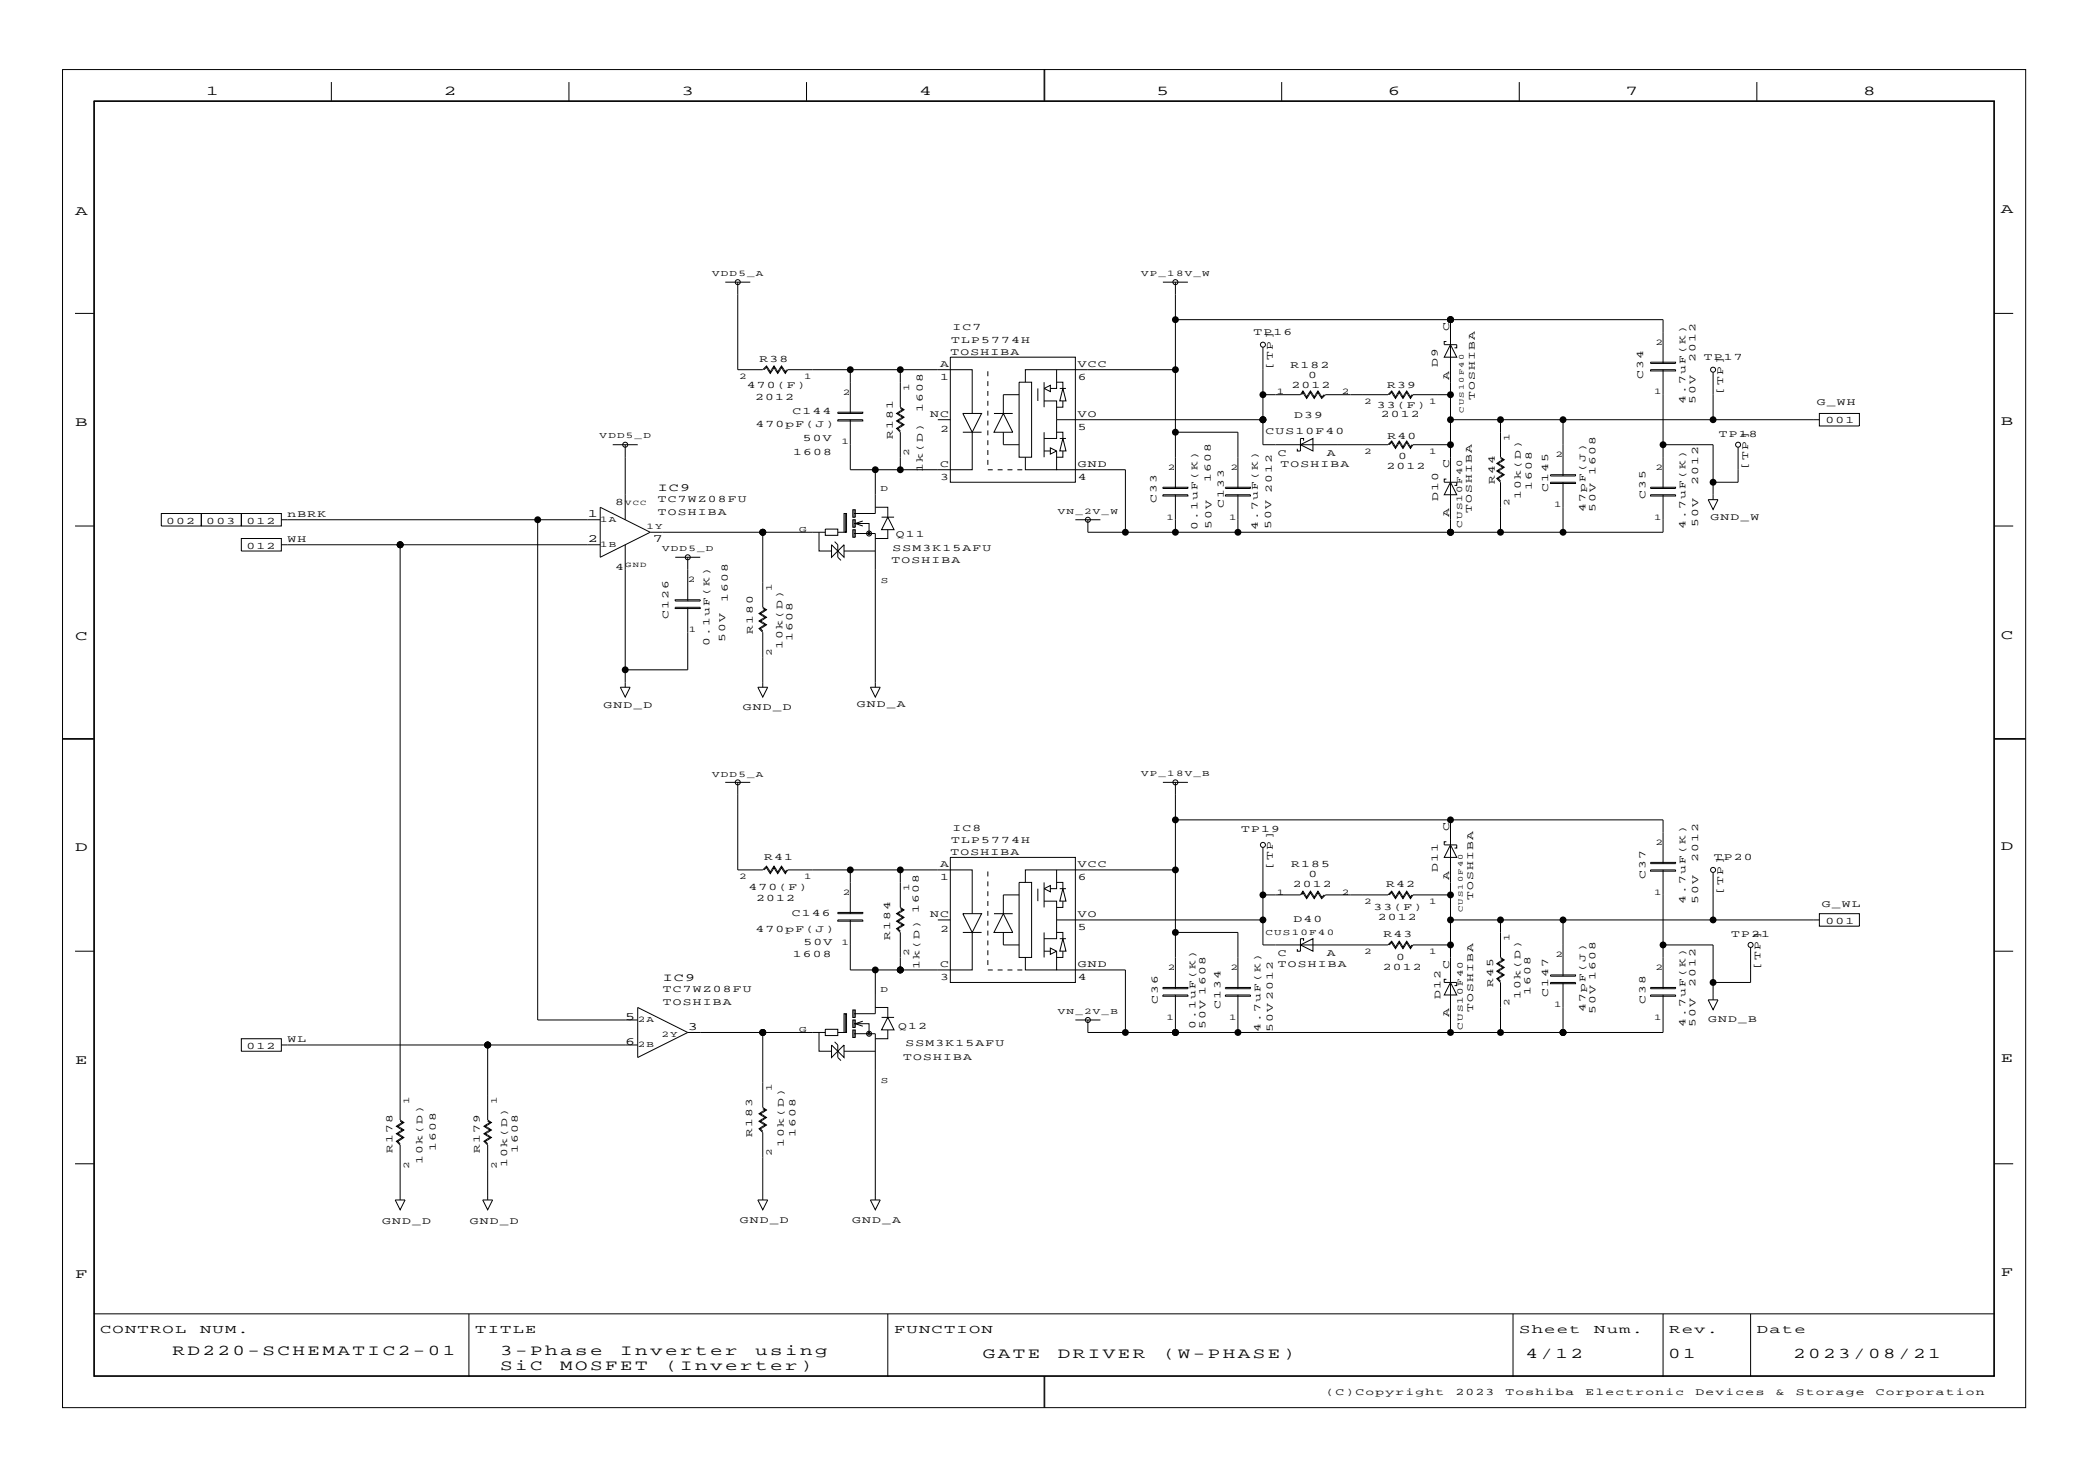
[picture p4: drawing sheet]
<svg xmlns="http://www.w3.org/2000/svg" width="420mm" height="297mm" viewBox="0 0 420 297" stroke-linecap="round" stroke-linejoin="round" font-family="sans-serif">
<g fill="none" stroke="#000" stroke-width=".2">
<path d="M12.6 14h394.8v269.1h-394.8zM66.6 16.5v3.8M114.4 16.5v3.8M162.2 16.5v3.8M210 14v6.3M210.1 14v6.3M257.8 16.5v3.8M305.6 16.5v3.8M353.4 16.5v3.8M18.9 20.3h382.2v256.5h-382.2zM19 20.4h382v256.3h-382zM145.9 56.7h5"/>
<path d="M148.4 56.7v17.6h5l.8-.7 .7 1.3 .8-1.3 .7 1.3 .8-1.3 .7 1.3 .3-.6M233.9 56.7h5M236.4 56.7v41.5M15.1 63h3.8M153.7 74.3l.5-.5 .7 1.3 .8-1.3 .7 1.3 .8-1.3 .7 1.3 .5-.8h37.1v8.8M171 74.3v8.9M181.1 74.3v7.6l.7 .5-1.2 .8 1.2 .7-1.2 .8 1.2 .7-1.2 .8 .5 .5M191.1 71.8h25.2v25.2h-25.2zM198.7 74.7v1M198.7 76.7v.9M198.7 78.6v1M205 76.9h2.5v15.1h-2.5z"/>
<path d="M205 79.4h-3.2v3.8M208.7 78.1v2.5M210 78.1l1.3-.6v1.3zM210 76.9v5M212.5 76.9h1.3v1.2M212.5 74.3v3.8h-1.2M213.1 78.1h1.3M213.8 78.1l.6 2.5h-1.3zM236.4 74.3h-30.2v2.6M236.4 64.3h98.1v8.8M254 69.8v19.6h25.2l.7-.7 .8 1.2 .7-1.2 .8 1.2 .7-1.2 .8 1.2 .2-.5M254 79.4h7.6l.5-.8 .7 1.3 .8-1.3 .7 1.3 .8-1.3 .7 1.3 .5-.5"/>
<path d="M261.8 79.4l.3-.5 .7 1.2 .8-1.2 .7 1.2 .8-1.2 .7 1.2 .8-.7h12.6l.7-.8 .8 1.3 .7-1.3 .8 1.3 .7-1.3 .8 1.3 .2-.5M279.4 79.4l.5-.5 .8 1.2 .7-1.2 .8 1.2 .7-1.2 .8 1.2 .5-.7h7.5M290.9 68.7h-.4v.6h2.5v.7h-.5M291.7 69.3l1.3 2.5h-2.5zM291.7 64.3v42.7M332 72.8h5v.3h-5zM332 74.3h5v.3h-5zM334.5 74.3v23.9M344.6 74.9v9.5M401.1 63h3.8M123.2 89.4h5.1M125.7 89.4v15.1"/>
<path d="M168.5 82.9h5v.3h-5zM168.5 84.4h5v.3h-5zM171 84.4v10.1h24.5v-7.6M176 94.5v8.8h-4.2M181.1 82.1l.5 .3-1.3 .8 1.3 .7-1.3 .8 1.3 .7-1.3 .8 .8 .7v7.6M188.6 84.4h2.5M193.7 83.2h3.7l-1.9 3.7zM193.7 86.9h3.7M198.7 94.5h1M198.7 80.6v1M198.7 82.6v1M198.7 84.6v1"/>
<path d="M198.7 86.6v.9M198.7 88.5v1M198.7 90.5v1M198.7 92.5v1M198.7 94.5h.1M199.9 83.2h3.8M200.7 94.5h.9M201.8 83.2l1.9 3.7h-3.8zM201.8 86.9v2.5h3.2M202.6 94.5h1M204.6 94.5h1M206.2 92v2.5h6.3"/>
<path d="M210 80.6h2.5v3.8M210 86.9v5.1M210 90.7h1.3M211.3 90.1l1.2 .6-1.2 .6zM212.5 90.7v3.8h13.8v12.5M212.5 84.4v3.8h-2.5M212.5 84.4h41.5M212.5 86.9h1.3v1.3M213.1 88.2h1.3M213.8 80.6v1.3h-1.3M213.8 90.7v1.3h-1.3M213.8 88.2l.6 2.5h-1.2z"/>
<path d="M233.9 98h5v.2h-5zM233.9 99.5h5v.2h-5zM236.4 99.5v7.5M236.4 86.9h12.6v11.3M246.5 98h5v.2h-5zM246.5 99.5h5v.2h-5zM249 99.5v7.5M261.6 89.4l2.5-1.2v2.5zM262.2 88.6v-.4h-.6v2.5h-.7v-.4M279.4 89.4l.5-.5 .8 1.3 .7-1.3 .8 1.3 .7-1.3 .8 1.3 .5-.8h7.5M290.9 96.4h-.4v.6h2.5v.6h-.5M291.7 97l1.3 2.5h-2.5z"/>
<path d="M291.7 84.4h74.2M301.8 84.4v7.6l.8 .5-1.3 .7 1.3 .8-1.3 .7 1.3 .8-1.3 .7 .5 .5M301.8 92.2l.5 .3-1.3 .7 1.3 .8-1.3 .7 1.3 .8-1.3 .7 .8 .8v10M311.9 95.5h5v.2h-5zM311.9 97h5v.2h-5zM314.4 84.4v11.3M314.4 97v10M332 98h5v.2h-5zM332 99.5h5v.2h-5zM334.5 89.4h10.1v11.1M334.5 99.5v7.5h-115.7v-2.5M349.6 89.9v7.1h-5"/>
<path d="M365.9 83.2h8.1v2.5h-8.1zM15.1 105.8h3.8M32.4 103.3h8.1v2.5h-8.1zM40.5 103.3h8v2.5h-8zM48.5 103.3h8.1v2.5h-8.1zM48.5 108.3h8.1v2.5h-8.1zM56.6 104.5h64.1M56.6 109.6h64.1M80.5 109.6v115.6l.7 .5-1.2 .8 1.2 .8-1.2 .7 1.2 .8-1.2 .7 .5 .5M108.1 104.5v100.6h20.2M120.7 102l10.1 5-10.1 5.1zM125.7 109.6v28.6"/>
<path d="M135.8 112.1h5M138.3 112.1v8.8M153.4 107v15.1l.8 .5-1.3 .8 1.3 .7-1.3 .8 1.3 .8-1.3 .7 .5 .5M164.7 107v3.8h2.5M166 106.4h2.5v1.3h-2.5zM166 107h-35.2M167.2 109.6l1.3 1.2-1.3 1.3zM167.9 108.9l.6 .7v2.5l.6 .6M168.5 107h1.3M169.8 107h.2v-3.7h.3v3.7h-.3M169.8 109.6v2.5l-1.3-1.3zM169.8 110.8h6.2"/>
<path d="M170 103.3h-.2v3.7M171.5 106.5h.5v1.5h-.5zM171.5 104.5h.5v1.5h-.5zM171.5 102.5h.5v1.5h-.5zM171.8 105.3h3v2M171.8 107.3h4.2v30.9M171.8 102.5v1.5M171.8 104.5v1.5M171.8 106.5v1.5M173.5 104.8l-1.5 .5 1.5 .5M176 102h2.6v2M177.3 104h2.5"/>
<path d="M178.6 106.5v1.8h-2.6M178.6 104l1.2 2.5h-2.5zM216.3 104.5h5M343.6 100.5h1.9l-.9 2zM401.1 105.8h3.8M124.8 138.2h1.9l-1 2zM135.8 120.6h5v.3h-5zM135.8 122.1h5v.3h-5zM138.3 122.1v12.6h-12.6M152.4 138.2h2l-1 2zM153.4 122.4l.5 .2-1.2 .8 1.2 .7-1.2 .8 1.2 .8-1.2 .7 .7 .8v11M175.1 138.2h1.9l-1 2z"/>
<path d="M12.6 148.7h6.3M12.6 148.5h6.3M145.9 157.3h5M148.4 157.3v17.6h5l.8-.7 .7 1.2 .8-1.2 .7 1.2 .8-1.2 .7 1.2 .3-.5M233.9 157.3h5M236.4 157.3v41.5M401.1 148.7h6.3M401.1 148.5h6.3M153.7 174.9l.5-.5 .7 1.3 .8-1.3 .7 1.3 .8-1.3 .7 1.3 .5-.8h37.1v8.8M171 174.9v8.8M181.1 174.9v7.6l.7 .5-1.2 .7 1.2 .8-1.2 .8 1.2 .7-1.2 .8 .5 .5M191.1 172.4h25.2v25.2h-25.2z"/>
<path d="M198.7 175.3v1M198.7 177.3v.9M198.7 179.2v1M205 177.5h2.5v15.1h-2.5zM205 180h-3.2v3.8M208.7 178.7v2.5M210 178.7l1.3-.6v1.3zM210 177.5v5M212.5 177.5h1.3v1.2M212.5 174.9v3.8h-1.2M213.1 178.7h1.3M213.8 178.7l.6 2.5h-1.3z"/>
<path d="M236.4 174.9h-30.2v2.6M236.4 164.9h98.1v8.8M254 170.4v19.6h25.2l.7-.7 .8 1.2 .7-1.2 .8 1.2 .7-1.2 .8 1.2 .2-.5M254 180h7.6l.5-.8 .7 1.3 .8-1.3 .7 1.3 .8-1.3 .7 1.3 .5-.5M261.8 180l.3-.5 .7 1.2 .8-1.2 .7 1.2 .8-1.2 .7 1.2 .8-.7h12.6l.7-.8 .8 1.3 .7-1.3 .8 1.3 .7-1.3 .8 1.3 .2-.5M279.4 180l.5-.5 .8 1.2 .7-1.2 .8 1.2 .7-1.2 .8 1.2 .5-.7h7.5M290.9 169.3h-.4v.6h2.5v.6h-.5M291.7 169.9l1.3 2.5h-2.5zM291.7 164.9v42.7M332 173.4h5v.3h-5zM332 174.9h5v.3h-5zM334.5 174.9v23.9"/>
<path d="M344.6 175.4v9.6M15.1 191.3h3.8M168.5 183.5h5v.2h-5zM168.5 185h5v.3h-5zM171 185v10.1h24.5v-7.6M176 195.1v8.8h-4.2M181.1 182.7l.5 .3-1.3 .7 1.3 .8-1.3 .8 1.3 .7-1.3 .8 .8 .7v7.6M188.6 185h2.5M193.7 183.7h3.7l-1.9 3.8zM193.7 187.5h3.7M198.7 181.2v1M198.7 183.2v1"/>
<path d="M198.7 185.2v1M198.7 187.2v.9M198.7 189.1v1M198.7 191.1v1M198.7 193.1v1M198.7 195.1h.1M198.7 195.1h1M199.9 183.8h3.8M200.7 195.1h.9M201.8 183.8l1.9 3.7h-3.8zM201.8 190h3.2M201.8 187.5v2.5"/>
<path d="M202.6 195.1h1M204.6 195.1h1M206.2 192.6v2.5h6.3M210 181.2h2.5v3.8M210 187.5v5.1M210 191.3h1.3M211.3 190.7l1.2 .6-1.2 .6zM212.5 191.3v3.8h13.8v12.5M212.5 185v3.8h-2.5M212.5 185h41.5M212.5 187.5h1.3v1.3M213.1 188.8h1.3"/>
<path d="M213.8 181.2v1.3h-1.3M213.8 191.3v1.3h-1.3M213.8 188.8l.6 2.5h-1.2zM233.9 198.6h5v.2h-5zM236.4 187.5h12.6v11.3M246.5 198.6h5v.2h-5zM260.9 190.9v.4h.7M261.6 190l2.5-1.2v2.5zM262.2 189.2v-.4h-.6v2.5M279.4 190l.5-.5 .8 1.3 .7-1.3 .8 1.3 .7-1.3 .8 1.3 .5-.8h7.5M290.9 196.9h-.4v.7h2.5M291.7 197.6l1.3 2.5h-2.5z"/>
<path d="M291.7 185h74.2M293 197.6v.6h-.5M301.8 185v7.6l.8 .5-1.3 .7 1.3 .8-1.3 .7 1.3 .8-1.3 .7 .5 .5M301.8 192.8l.5 .3-1.3 .7 1.3 .8-1.3 .7 1.3 .8-1.3 .7 .8 .8v10M311.9 196.1h5v.2h-5zM311.9 197.6h5v.2h-5zM314.4 185v11.3M314.4 197.6v10M332 198.6h5v.2h-5zM334.5 190h10.1v11.1M352.1 190.5v7.1h-7.5M365.9 183.7h8.1v2.6h-8.1z"/>
<path d="M401.1 191.3h3.8M48.5 208.9h8.1v2.5h-8.1zM56.6 210.2h71.7M98.1 210.2v15l.7 .5-1.2 .8 1.2 .8-1.2 .7 1.2 .8-1.2 .7 .5 .5M128.3 202.6l10 5-10 5.1zM138.3 207.6h25.2M153.4 207.6v15.1l.8 .5-1.3 .8 1.3 .7-1.3 .8 1.3 .8-1.3 .7 .5 .5M163.5 207.6h2.5M164.7 207.6v3.8h2.5M166 207h2.5v1.3h-2.5zM167.2 210.2l1.3 1.2-1.3 1.3zM167.9 209.5l.6 .7v2.5l.6 .6"/>
<path d="M168.5 207.6h1.3M169.8 210.2v2.5l-1.3-1.3zM169.8 211.4h6.2M170 203.9h-.2v3.7h.2v-3.7h.3v3.7h-.3M171.5 207.1h.5v1.5h-.5zM171.5 205.1h.5v1.5h-.5zM171.5 203.1h.5v1.5h-.5zM171.8 205.9h3v2M171.8 207.9h4.2v33.4M171.8 203.1v1.5M171.8 205.1v1.5M171.8 207.1v1.5"/>
<path d="M173.5 205.4l-1.5 .5 1.5 .5M176 202.6h2.6v2M177.3 204.6h2.5M178.6 207.1v1.8h-2.6M178.6 204.6l1.2 2.5h-2.5zM216.3 205.1h5M233.9 200.1h5v.2h-5zM236.4 200.1v7.5M246.5 200.1h5v.2h-5zM249 200.1v7.5M332 200.1h5v.2h-5zM334.5 200.1v7.5h-115.7v-2.5"/>
<path d="M343.6 201.1h1.9l-.9 2zM15.1 234h3.8M80.5 225.5l.5 .2-1.3 .8 1.3 .8-1.3 .7 1.3 .8-1.3 .7 .8 .8v11M98.1 225.5l.5 .2-1.3 .8 1.3 .8-1.3 .7 1.3 .8-1.3 .7 .8 .8v11M153.4 223l.5 .2-1.2 .8 1.2 .7-1.2 .8 1.2 .8-1.2 .7 .7 .8v13.5M401.1 234h3.8M79.5 241.3h2l-1 2zM97.1 241.3h2l-1 2zM152.4 241.3h2l-1 2zM175.1 241.3h1.9l-1 2zM18.9 264.2h382.2M94.3 264.2v12.6"/>
<path d="M178.6 264.2v12.6M210 276.8v6.3M210.1 276.8v6.3M304.3 264.2v12.6M334.5 264.2v12.6M352.1 264.2v12.6"/>
<circle cx="148.4" cy="56.7" r=".5"/>
<circle cx="236.4" cy="56.7" r=".5"/>
<circle cx="254" cy="69.3" r=".5"/>
<circle cx="344.6" cy="74.3" r=".5"/>
<circle cx="125.7" cy="89.4" r=".5"/>
<circle cx="349.6" cy="89.4" r=".5"/>
<circle cx="138.3" cy="112.1" r=".5"/>
<circle cx="174.8" cy="107.3" r=".5"/>
<circle cx="174.8" cy="107.3" r=".25"/>
<circle cx="218.8" cy="104.5" r=".5"/>
<circle cx="148.4" cy="157.3" r=".5"/>
<circle cx="236.4" cy="157.3" r=".5"/>
<circle cx="254" cy="169.9" r=".5"/>
<circle cx="344.6" cy="174.9" r=".5"/>
<circle cx="352.1" cy="190" r=".5"/>
<circle cx="174.8" cy="207.9" r=".5"/>
<circle cx="174.8" cy="207.9" r=".25"/>
<circle cx="218.8" cy="205.1" r=".5"/>
</g>
<g fill="#000">
<circle cx="171" cy="74.3" r=".69"/>
<circle cx="181.1" cy="74.3" r=".69"/>
<circle cx="236.4" cy="74.3" r=".69"/>
<circle cx="236.4" cy="64.3" r=".69"/>
<circle cx="254" cy="79.4" r=".69"/>
<circle cx="291.7" cy="79.4" r=".69"/>
<circle cx="291.7" cy="64.3" r=".69"/>
<circle cx="176" cy="94.5" r=".69"/>
<circle cx="181.1" cy="94.5" r=".69"/>
<circle cx="236.4" cy="86.9" r=".69"/>
<circle cx="254" cy="84.4" r=".69"/>
<circle cx="291.7" cy="89.4" r=".69"/>
<circle cx="291.7" cy="84.4" r=".69"/>
<circle cx="301.8" cy="84.4" r=".69"/>
<circle cx="314.4" cy="84.4" r=".69"/>
<circle cx="334.5" cy="89.4" r=".69"/>
<circle cx="344.6" cy="84.4" r=".69"/>
<circle cx="344.6" cy="97" r=".69"/>
<circle cx="80.5" cy="109.6" r=".69"/>
<circle cx="108.1" cy="104.5" r=".69"/>
<circle cx="153.4" cy="107" r=".69"/>
<circle cx="226.3" cy="107" r=".69"/>
<circle cx="236.4" cy="107" r=".69"/>
<circle cx="249" cy="107" r=".69"/>
<circle cx="291.7" cy="107" r=".69"/>
<circle cx="301.8" cy="107" r=".69"/>
<circle cx="314.4" cy="107" r=".69"/>
<circle cx="125.7" cy="134.7" r=".69"/>
<circle cx="171" cy="174.9" r=".69"/>
<circle cx="181.1" cy="174.9" r=".69"/>
<circle cx="236.4" cy="174.9" r=".69"/>
<circle cx="236.4" cy="164.9" r=".69"/>
<circle cx="254" cy="180" r=".69"/>
<circle cx="291.7" cy="180" r=".69"/>
<circle cx="291.7" cy="164.9" r=".69"/>
<circle cx="176" cy="195.1" r=".69"/>
<circle cx="181.1" cy="195.1" r=".69"/>
<circle cx="236.4" cy="187.5" r=".69"/>
<circle cx="254" cy="185" r=".69"/>
<circle cx="291.7" cy="185" r=".69"/>
<circle cx="291.7" cy="190" r=".69"/>
<circle cx="301.8" cy="185" r=".69"/>
<circle cx="314.4" cy="185" r=".69"/>
<circle cx="334.5" cy="190" r=".69"/>
<circle cx="344.6" cy="185" r=".69"/>
<circle cx="344.6" cy="197.6" r=".69"/>
<circle cx="98.1" cy="210.2" r=".69"/>
<circle cx="153.4" cy="207.6" r=".69"/>
<circle cx="226.3" cy="207.6" r=".69"/>
<circle cx="236.4" cy="207.6" r=".69"/>
<circle cx="249" cy="207.6" r=".69"/>
<circle cx="291.7" cy="207.6" r=".69"/>
<circle cx="301.8" cy="207.6" r=".69"/>
<circle cx="314.4" cy="207.6" r=".69"/>
</g>
<g font-size="3">
<text x="34.7" y="272.5">RD220-SCHEMATIC2-01</text>
<text x="100.6" y="272.5">3-Phase</text>
<text x="100.6" y="275.5">SiC</text>
<text x="112.7" y="275.5">MOSFET</text>
<text x="124.7" y="272.5">Inverter</text>
<text x="133.8" y="275.5">(Inverter)</text>
<text x="151.9" y="272.5">using</text>
<text x="197.7" y="273">GATE</text>
<text x="212.8" y="273">DRIVER</text>
<text x="233.9" y="273">(W-PHASE)</text>
<text x="306.8" y="273">4/12</text>
<text x="335.5" y="273">01</text>
<text x="360.6" y="273">2023/08/21</text>
</g>
<g font-size="2.7">
<text x="41.5" y="19">1</text>
<text x="89.3" y="19">2</text>
<text x="137.1" y="19">3</text>
<text x="184.9" y="19">4</text>
<text x="232.6" y="19">5</text>
<text x="279.2" y="19">6</text>
<text x="326.9" y="19">7</text>
<text x="374.7" y="19">8</text>
<text x="15.1" y="43.2">A</text>
<text x="402.4" y="42.9">A</text>
<text x="15.1" y="85.7">B</text>
<text x="402.4" y="85.4">B</text>
<text x="15.1" y="128.7">C</text>
<text x="402.4" y="128.4">C</text>
<text x="15.1" y="171.2">D</text>
<text x="402.4" y="170.9">D</text>
<text x="15.1" y="213.9">E</text>
<text x="402.4" y="213.7">E</text>
<text x="15.1" y="256.9">F</text>
<text x="402.4" y="256.7">F</text>
</g>
<g font-size="2.5">
<text x="20.1" y="268">CONTROL</text>
<text x="40.2" y="268">NUM.</text>
<text x="95.6" y="268">TITLE</text>
<text x="179.8" y="268">FUNCTION</text>
<text x="305.6" y="268">Sheet</text>
<text x="320.7" y="268">Num.</text>
<text x="335.7" y="268">Rev.</text>
<text x="353.4" y="268">Date</text>
</g>
<g font-size="2.3">
<text x="132.3" y="98.7">IC9</text>
<text x="118.2" y="104">1</text>
<text x="118.2" y="109.1">2</text>
<text x="131.3" y="109.1">7</text>
<text x="133.3" y="197.3">IC9</text>
<text x="125.7" y="205.1">5</text>
<text x="138.3" y="207.1">3</text>
<text x="125.7" y="210.2">6</text>
</g>
<g font-size="2">
<text x="191.2" y="71.3">TOSHIBA</text>
<text x="191.3" y="69">TLP5774H</text>
<text x="191.6" y="66.4">IC7</text>
<text x="252.1" y="67.3">TP16</text>
<text x="291.5" y="66.6" transform="rotate(-90 291.5 66.6)">C</text>
<text x="152.8" y="72.9">R38</text>
<text x="189.1" y="76.4">1</text>
<text x="189.1" y="73.8">A</text>
<text x="216.8" y="76.4">6</text>
<text x="216.8" y="73.8">VCC</text>
<text x="256" y="74.3" transform="rotate(-90 256 74.3)">[TP]</text>
<text x="259.6" y="74">R182</text>
<text x="263.1" y="76">0</text>
<text x="279" y="78">R39</text>
<text x="289.2" y="73.7" transform="rotate(-90 289.2 73.7)">D9</text>
<text x="291.5" y="76.4" transform="rotate(-90 291.5 76.4)">A</text>
<text x="330.5" y="76.2" transform="rotate(-90 330.5 76.2)">C34</text>
<text x="341" y="72.8" transform="rotate(-90 341 72.8)">2012</text>
<text x="342.7" y="72.3">TP17</text>
<text x="150.2" y="78">470(F)</text>
<text x="151.9" y="80.4">2012</text>
<text x="159.4" y="83.3">C144</text>
<text x="185.6" y="82.9" transform="rotate(-90 185.6 82.9)">1608</text>
<text x="187.1" y="83.9">NC</text>
<text x="216.8" y="83.9">VO</text>
<text x="259.7" y="78.1">2012</text>
<text x="276.9" y="82.1">33(F)</text>
<text x="277.7" y="83.9">2012</text>
<text x="296.6" y="80.5" transform="rotate(-90 296.6 80.5)">TOSHIBA</text>
<text x="339" y="81.3" transform="rotate(-90 339 81.3)">4.7uF(K)</text>
<text x="341" y="81.3" transform="rotate(-90 341 81.3)">50V</text>
<text x="346.6" y="79.4" transform="rotate(-90 346.6 79.4)">[TP]</text>
<text x="365.4" y="81.4">G_WH</text>
<text x="151.9" y="85.8">470pF(J)</text>
<text x="161.5" y="88.6">50V</text>
<text x="179.6" y="88.3" transform="rotate(-90 179.6 88.3)">R181</text>
<text x="189.1" y="86.9">2</text>
<text x="216.8" y="86.4">5</text>
<text x="254.5" y="87.3">CUS10F40</text>
<text x="260.3" y="84.1">D39</text>
<text x="279.1" y="88.3">R40</text>
<text x="345.7" y="87.9">TP18</text>
<text x="367.2" y="85.2">001</text>
<text x="159.5" y="91.4">1608</text>
<text x="185.6" y="94.8" transform="rotate(-90 185.6 94.8)">1k(D)</text>
<text x="189.1" y="94">C</text>
<text x="216.8" y="94">GND</text>
<text x="257" y="91.7">C</text>
<text x="257.5" y="94">TOSHIBA</text>
<text x="266.8" y="91.7">A</text>
<text x="278.8" y="94.3">2012</text>
<text x="281.2" y="92.4">0</text>
<text x="291.5" y="94.2" transform="rotate(-90 291.5 94.2)">C</text>
<text x="320.9" y="95.5" transform="rotate(-90 320.9 95.5)">1608</text>
<text x="351.6" y="94.5" transform="rotate(-90 351.6 94.5)">[TP]</text>
<text x="123.7" y="101.5">8</text>
<text x="132.3" y="101">TC7WZ08FU</text>
<text x="189.1" y="96.5">3</text>
<text x="216.8" y="96.5">4</text>
<text x="232.6" y="101.2" transform="rotate(-90 232.6 101.2)">C33</text>
<text x="243.5" y="96.9" transform="rotate(-90 243.5 96.9)">1608</text>
<text x="255.8" y="99.2" transform="rotate(-90 255.8 99.2)">2012</text>
<text x="289.2" y="100.7" transform="rotate(-90 289.2 100.7)">D10</text>
<text x="300.7" y="97.3" transform="rotate(-90 300.7 97.3)">R44</text>
<text x="305.9" y="100.4" transform="rotate(-90 305.9 100.4)">10k(D)</text>
<text x="308.1" y="98.6" transform="rotate(-90 308.1 98.6)">1608</text>
<text x="311.4" y="98.9" transform="rotate(-90 311.4 98.9)">C145</text>
<text x="331" y="100.4" transform="rotate(-90 331 100.4)">C35</text>
<text x="341.5" y="97.5" transform="rotate(-90 341.5 97.5)">2012</text>
<text x="33.4" y="105.3">002</text>
<text x="41.5" y="105.3">003</text>
<text x="49.5" y="105.3">012</text>
<text x="57.8" y="104">nBRK</text>
<text x="132.3" y="103.5">TOSHIBA</text>
<text x="240.9" y="106.5" transform="rotate(-90 240.9 106.5)">0.1uF(K)</text>
<text x="243.7" y="106.3" transform="rotate(-90 243.7 106.3)">50V</text>
<text x="246.2" y="102.2" transform="rotate(-90 246.2 102.2)">C133</text>
<text x="253" y="106.5" transform="rotate(-90 253 106.5)">4.7uF(K)</text>
<text x="255.7" y="106.5" transform="rotate(-90 255.7 106.5)">50V</text>
<text x="291.5" y="104" transform="rotate(-90 291.5 104)">A</text>
<text x="296" y="103.1" transform="rotate(-90 296 103.1)">TOSHIBA</text>
<text x="318.9" y="102.9" transform="rotate(-90 318.9 102.9)">47pF(J)</text>
<text x="320.9" y="102.9" transform="rotate(-90 320.9 102.9)">50V</text>
<text x="339" y="106.4" transform="rotate(-90 339 106.4)">4.7uF(K)</text>
<text x="341.5" y="105.9" transform="rotate(-90 341.5 105.9)">50V</text>
<text x="344" y="104.5">GND_W</text>
<text x="49.5" y="110.3">012</text>
<text x="57.8" y="109.1">WH</text>
<text x="179.3" y="113.2">TOSHIBA</text>
<text x="179.5" y="110.9">SSM3K15AFU</text>
<text x="180.2" y="108">Q11</text>
<text x="123.7" y="114.6">4</text>
<text x="134.5" y="124.6" transform="rotate(-90 134.5 124.6)">C126</text>
<text x="146.4" y="121.1" transform="rotate(-90 146.4 121.1)">1608</text>
<text x="142.7" y="130" transform="rotate(-90 142.7 130)">0.1uF(K)</text>
<text x="145.9" y="129" transform="rotate(-90 145.9 129)">50V</text>
<text x="151.4" y="127.6" transform="rotate(-90 151.4 127.6)">R180</text>
<text x="157.4" y="130.4" transform="rotate(-90 157.4 130.4)">10k(D)</text>
<text x="159.4" y="128.8" transform="rotate(-90 159.4 128.8)">1608</text>
<text x="121.4" y="142.4">GND_D</text>
<text x="149.4" y="142.8">GND_D</text>
<text x="172.3" y="142.2">GND_A</text>
<text x="191.6" y="167">IC8</text>
<text x="249.6" y="167.4">TP19</text>
<text x="291.5" y="167.2" transform="rotate(-90 291.5 167.2)">C</text>
<text x="153.7" y="172.9">R41</text>
<text x="191.2" y="171.9">TOSHIBA</text>
<text x="191.3" y="169.6">TLP5774H</text>
<text x="341.5" y="173.4" transform="rotate(-90 341.5 173.4)">2012</text>
<text x="344.7" y="172.9">TP20</text>
<text x="150.5" y="179">470(F)</text>
<text x="189.1" y="177">1</text>
<text x="189.1" y="174.4">A</text>
<text x="216.8" y="177">6</text>
<text x="216.8" y="174.4">VCC</text>
<text x="256" y="174.9" transform="rotate(-90 256 174.9)">[TP]</text>
<text x="259.7" y="174.4">R185</text>
<text x="260" y="178.5">2012</text>
<text x="263.2" y="176.5">0</text>
<text x="278.8" y="178.5">R42</text>
<text x="289.2" y="175.3" transform="rotate(-90 289.2 175.3)">D11</text>
<text x="291.5" y="177" transform="rotate(-90 291.5 177)">A</text>
<text x="331" y="176.8" transform="rotate(-90 331 176.8)">C37</text>
<text x="346.6" y="180" transform="rotate(-90 346.6 180)">[TP]</text>
<text x="152.1" y="181.2">2012</text>
<text x="159.2" y="184.1">C146</text>
<text x="184.8" y="183.7" transform="rotate(-90 184.8 183.7)">1608</text>
<text x="187.1" y="184.5">NC</text>
<text x="216.8" y="184.5">VO</text>
<text x="260.2" y="185.5">D40</text>
<text x="276.3" y="183">33(F)</text>
<text x="277.1" y="185">2012</text>
<text x="296.3" y="181" transform="rotate(-90 296.3 181)">TOSHIBA</text>
<text x="339" y="181.9" transform="rotate(-90 339 181.9)">4.7uF(K)</text>
<text x="341.5" y="181.9" transform="rotate(-90 341.5 181.9)">50V</text>
<text x="366.4" y="182.5">G_WL</text>
<text x="367.2" y="185.8">001</text>
<text x="151.9" y="187.4">470pF(J)</text>
<text x="161.6" y="190">50V</text>
<text x="179" y="189" transform="rotate(-90 179 189)">R184</text>
<text x="189.1" y="187.5">2</text>
<text x="216.8" y="187">5</text>
<text x="278.3" y="188.5">R43</text>
<text x="348.2" y="188.5">TP21</text>
<text x="159.4" y="192.6">1608</text>
<text x="184.9" y="194.9" transform="rotate(-90 184.9 194.9)">1k(D)</text>
<text x="189.1" y="197.1">3</text>
<text x="189.1" y="194.6">C</text>
<text x="216.8" y="197.1">4</text>
<text x="216.8" y="194.6">GND</text>
<text x="257" y="194.6">TOSHIBA</text>
<text x="257" y="192.3">C</text>
<text x="266.8" y="192.3">A</text>
<text x="278.2" y="195.1">2012</text>
<text x="280.8" y="193.1">0</text>
<text x="291.5" y="194.8" transform="rotate(-90 291.5 194.8)">C</text>
<text x="354.1" y="195.1" transform="rotate(-90 354.1 195.1)">[TP]</text>
<text x="133.3" y="202.1">TOSHIBA</text>
<text x="133.3" y="199.6">TC7WZ08FU</text>
<text x="232.9" y="202" transform="rotate(-90 232.9 202)">C36</text>
<text x="245.5" y="203" transform="rotate(-90 245.5 203)">C134</text>
<text x="289.7" y="201" transform="rotate(-90 289.7 201)">D12</text>
<text x="296.3" y="203.6" transform="rotate(-90 296.3 203.6)">TOSHIBA</text>
<text x="300.3" y="198.5" transform="rotate(-90 300.3 198.5)">R45</text>
<text x="305.8" y="201" transform="rotate(-90 305.8 201)">10k(D)</text>
<text x="307.8" y="200.1" transform="rotate(-90 307.8 200.1)">1608</text>
<text x="311.4" y="200.5" transform="rotate(-90 311.4 200.5)">C147</text>
<text x="318.9" y="203.5" transform="rotate(-90 318.9 203.5)">47pF(J)</text>
<text x="320.9" y="204" transform="rotate(-90 320.9 204)">50V 1608</text>
<text x="331" y="202" transform="rotate(-90 331 202)">C38</text>
<text x="341" y="198.6" transform="rotate(-90 341 198.6)">2012</text>
<text x="57.8" y="209.7">WL</text>
<text x="180.6" y="207">Q12</text>
<text x="240.4" y="207" transform="rotate(-90 240.4 207)">0.1uF(K)</text>
<text x="242.4" y="207" transform="rotate(-90 242.4 207)">50V 1608</text>
<text x="253.5" y="207.5" transform="rotate(-90 253.5 207.5)">4.7uF(K)</text>
<text x="256" y="207.5" transform="rotate(-90 256 207.5)">50V 2012</text>
<text x="291.5" y="204.6" transform="rotate(-90 291.5 204.6)">A</text>
<text x="339" y="206.5" transform="rotate(-90 339 206.5)">4.7uF(K)</text>
<text x="341" y="206.5" transform="rotate(-90 341 206.5)">50V</text>
<text x="343.5" y="205.6">GND_B</text>
<text x="49.5" y="210.9">012</text>
<text x="181.7" y="213.3">TOSHIBA</text>
<text x="182.1" y="210.5">SSM3K15AFU</text>
<text x="78.9" y="231.9" transform="rotate(-90 78.9 231.9)">R178</text>
<text x="87.6" y="231.5" transform="rotate(-90 87.6 231.5)">1608</text>
<text x="96.5" y="231.9" transform="rotate(-90 96.5 231.9)">R179</text>
<text x="104.2" y="231.9" transform="rotate(-90 104.2 231.9)">1608</text>
<text x="151.3" y="228.7" transform="rotate(-90 151.3 228.7)">R183</text>
<text x="157.7" y="230.6" transform="rotate(-90 157.7 230.6)">10k(D)</text>
<text x="160" y="228.7" transform="rotate(-90 160 228.7)">1608</text>
<text x="85" y="234.2" transform="rotate(-90 85 234.2)">10k(D)</text>
<text x="102" y="234.6" transform="rotate(-90 102 234.6)">10k(D)</text>
<text x="148.8" y="246">GND_D</text>
<text x="171.4" y="246">GND_A</text>
<text x="76.9" y="246.1">GND_D</text>
<text x="94.5" y="246.1">GND_D</text>
<text x="266.6" y="280.6">(C)Copyright</text>
<text x="292.7" y="280.6">2023</text>
<text x="302.8" y="280.6">Toshiba</text>
<text x="318.9" y="280.6">Electronic</text>
<text x="341" y="280.6">Devices</text>
<text x="357.1" y="280.6">&amp;</text>
<text x="361.2" y="280.6">Storage</text>
<text x="377.3" y="280.6">Corporation</text>
</g>
<g font-size="1.8">
<text x="143.2" y="55.5">VDD5_A</text>
<text x="229.5" y="55.5">VP_18V_W</text>
<text x="333" y="69.3">2</text>
<text x="148.6" y="76.2">2</text>
<text x="161.7" y="76.2">1</text>
<text x="169.5" y="79.4">2</text>
<text x="182.9" y="78.6" transform="rotate(-90 182.9 78.6)">1</text>
<text x="256.8" y="79.3">1</text>
<text x="269.9" y="79.3">2</text>
<text x="274.4" y="81.2">2</text>
<text x="287.5" y="81.2">1</text>
<text x="332.7" y="79.3">1</text>
<text x="120.6" y="88.2">VDD5_D</text>
<text x="169.3" y="89.4">1</text>
<text x="303.6" y="88.7" transform="rotate(-90 303.6 88.7)">1</text>
<text x="182.9" y="91.7" transform="rotate(-90 182.9 91.7)">2</text>
<text x="234.9" y="94.5">2</text>
<text x="247.5" y="94.5">2</text>
<text x="274.4" y="91.2">2</text>
<text x="287.5" y="91.2">1</text>
<text x="312.9" y="92">2</text>
<text x="333" y="94.5">2</text>
<text x="177.1" y="98.8">D</text>
<text x="303.6" y="101.8" transform="rotate(-90 303.6 101.8)">2</text>
<text x="312.6" y="102">1</text>
<text x="120.7" y="104.9">1A</text>
<text x="130" y="106.4">1Y</text>
<text x="160.8" y="107">G</text>
<text x="212.8" y="103.3">VN_2V_W</text>
<text x="234.6" y="104.5">1</text>
<text x="247.2" y="104.5">1</text>
<text x="294.1" y="106.2" transform="rotate(-90 294.1 106.2)">CUS10F40</text>
<text x="332.7" y="104.5">1</text>
<text x="120.7" y="109.9">1B</text>
<text x="133.2" y="110.8">VDD5_D</text>
<text x="138.3" y="117.1">2</text>
<text x="155.2" y="118.9" transform="rotate(-90 155.2 118.9)">1</text>
<text x="177.2" y="117.3">S</text>
<text x="138.6" y="127.1">1</text>
<text x="155.2" y="131.9" transform="rotate(-90 155.2 131.9)">2</text>
<text x="143.2" y="156.3">VDD5_A</text>
<text x="229.5" y="156.1">VP_18V_B</text>
<text x="333" y="169.9">2</text>
<text x="148.6" y="176.8">2</text>
<text x="161.7" y="176.8">1</text>
<text x="169.5" y="180">2</text>
<text x="182.9" y="179.2" transform="rotate(-90 182.9 179.2)">1</text>
<text x="256.8" y="179.9">1</text>
<text x="269.9" y="179.9">2</text>
<text x="332.7" y="179.9">1</text>
<text x="274.4" y="181.8">2</text>
<text x="287.5" y="181.8">1</text>
<text x="169.3" y="190">1</text>
<text x="254.5" y="188">CUS10F40</text>
<text x="274.4" y="191.8">2</text>
<text x="287.5" y="191.8">1</text>
<text x="303.6" y="189.3" transform="rotate(-90 303.6 189.3)">1</text>
<text x="182.9" y="192.3" transform="rotate(-90 182.9 192.3)">2</text>
<text x="234.9" y="195.1">2</text>
<text x="247.5" y="195.1">2</text>
<text x="312.9" y="192.6">2</text>
<text x="333" y="195.1">2</text>
<text x="177.1" y="199.4">D</text>
<text x="212.8" y="203.9">VN_2V_B</text>
<text x="303.6" y="202.4" transform="rotate(-90 303.6 202.4)">2</text>
<text x="312.6" y="202.6">1</text>
<text x="128.3" y="205.5">2A</text>
<text x="133" y="208.5">2Y</text>
<text x="160.8" y="207.6">G</text>
<text x="234.6" y="205.1">1</text>
<text x="247.2" y="205.1">1</text>
<text x="294.3" y="207.1" transform="rotate(-90 294.3 207.1)">CUS10F40</text>
<text x="332.7" y="205.1">1</text>
<text x="128.3" y="210.5">2B</text>
<text x="82.3" y="222" transform="rotate(-90 82.3 222)">1</text>
<text x="99.9" y="222" transform="rotate(-90 99.9 222)">1</text>
<text x="155.2" y="219.5" transform="rotate(-90 155.2 219.5)">1</text>
<text x="177.2" y="217.9">S</text>
<text x="155.2" y="232.5" transform="rotate(-90 155.2 232.5)">2</text>
<text x="82.3" y="235.1" transform="rotate(-90 82.3 235.1)">2</text>
<text x="99.9" y="235.1" transform="rotate(-90 99.9 235.1)">2</text>
</g>
<g font-size="1.5">
<text x="294.4" y="83" transform="rotate(-90 294.4 83)">CUS10F40</text>
<text x="125.7" y="101.5">VCC</text>
<text x="125.7" y="114.1">GND</text>
<text x="294.3" y="183.5" transform="rotate(-90 294.3 183.5)">CUS10F40</text>
</g>
</svg>
